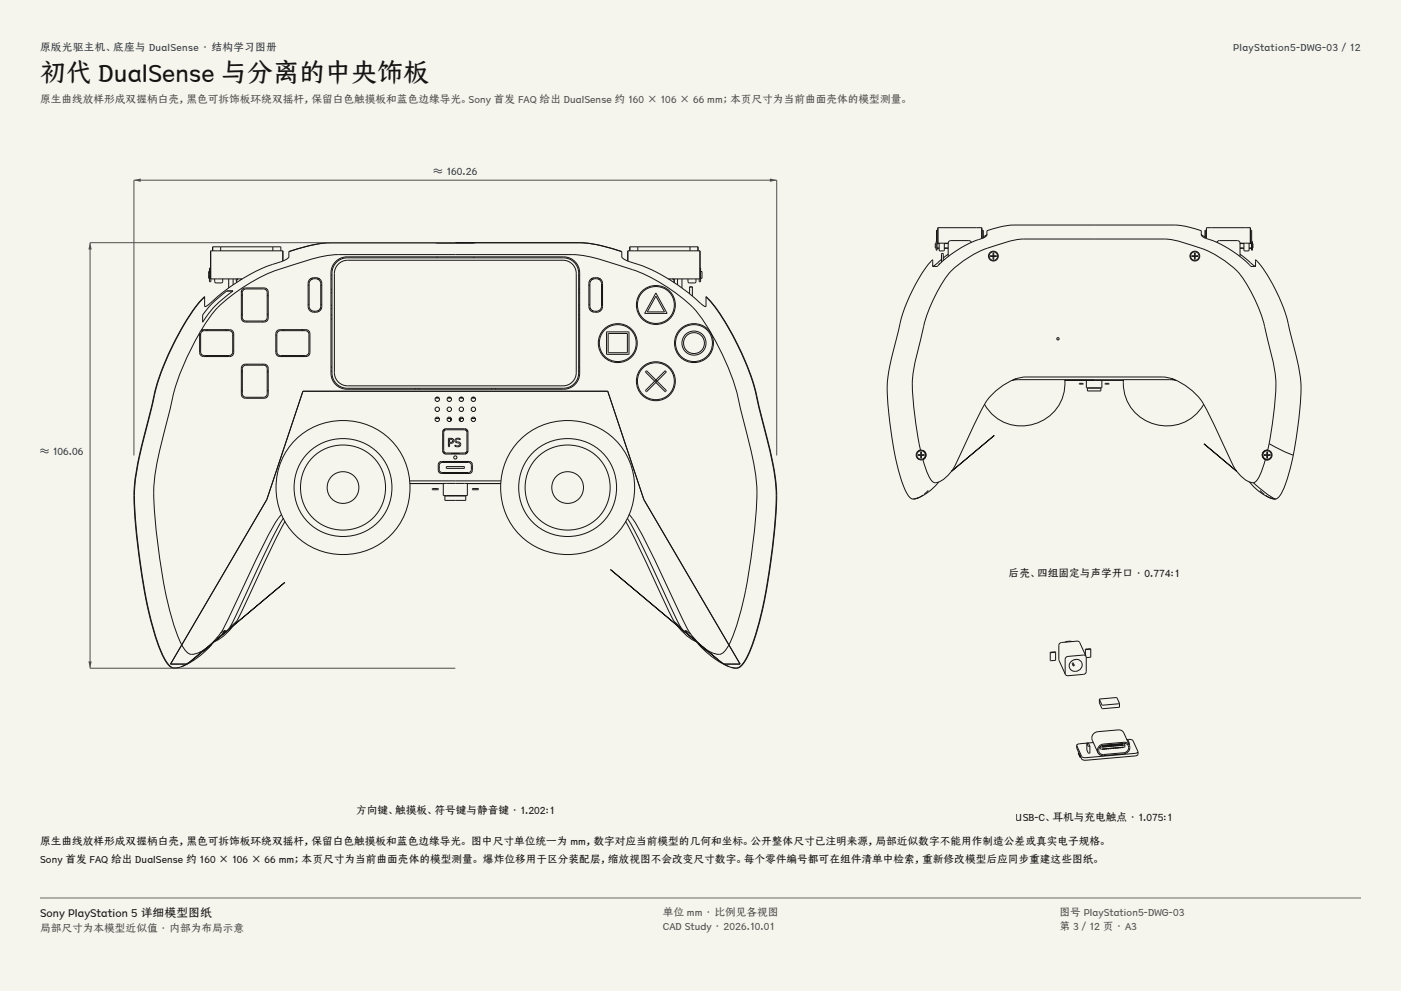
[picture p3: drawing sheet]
<svg xmlns="http://www.w3.org/2000/svg" width="420mm" height="297mm" viewBox="0 0 420 297" stroke-linecap="round" stroke-linejoin="round" font-family="sans-serif">
<g fill="#f5f4ed">
<path d="M0 0h420v297h-420z"/>
<path d="M12 12h396v275h-396z"/>
</g>
<g fill="none" stroke="#141413" stroke-width=".3">
<path d="M66.2 74h-2.4v1.2M66.2 74h15.6M66.2 74v1.2M81.8 74h2.4v1.2M81.8 74v1.2M84.8 78.2v-3h-21.6v8.4M86.6 75.4a43.9 43.9 0 0 1 12.6-2.7h66.8a61 61 0 0 1 12.1 .5l8.3 2.2M86.6 75.4h.1M86.6 75.4v.4a1.83 1.83 0 0 1-1.6 2.4l-.4 .1a56.8 56.8 0 0 0-22.6 13.4l-.5 .2-.2-.2v-2.7M100.6 78.9a4.6 4.6 0 0 1 3.5-1.6h64.8a4.6 4.6 0 0 1 4.6 4.5v30a4.6 4.6 0 0 1-4.6 4.6h-64.8a4.6 4.6 0 0 1-4.6-4.6v-30a4.6 4.6 0 0 1 1.1-2.9zM100.9 78.1a4.8 4.8 0 0 1 3.1-1.1h65a4.8 4.8 0 0 1 4.8 4.8v30a4.8 4.8 0 0 1-4.8 4.9h-65a4.8 4.8 0 0 1-4.8-4.9v-30a4.8 4.8 0 0 1 1.7-3.7zM101.4 79.2a4 4 0 0 1 2.8-1.2h64.6a4 4 0 0 1 4 4v29.7a4 4 0 0 1-4 3.9h-64.6a4 4 0 0 1-4-3.9v-29.7a4 4 0 0 1 1.2-2.8z"/>
<path d="M130.5 72.8h-25.8a42.8 42.8 0 0 0-18.1 2.6M130.5 72.8h12M130.5 72.8h.1M130.6 72.8h11.8M130.6 72.8h.1M131 72.8h2M131 72.8h.1M131 77v.3M140 72.8h2M142 72.8h.1M142 77v.3M142.4 72.8h.1"/>
<path d="M142.5 72.8h.1M142.5 72.8h12.9a265.8 265.8 0 0 1 21.9 .3l4.1 .8 5 1.5M186.4 75.4h.1M186.4 75.4v.4a1.83 1.83 0 0 0 1.6 2.4 57.9 57.9 0 0 1 23 13.5l.5 .2 .2-.2v-2.7M188.2 78.2v-3h21.6v8.4h-9.4M191.2 74h-2.4v1.2M191.2 74h15.6M191.2 74v1.2M206.8 74h2.4v1.2M206.8 74v1.2M59.9 99.7a72.9 72.9 0 0 0-9.2 24.3l-1.8 6.7a60.1 60.1 0 0 0-2.2 27.6 137 137 0 0 0 6.3 31.6l1.5 3.4M60.3 99.1l1.1-1.9a31.5 31.5 0 0 1 11.2-10.9 48.7 48.7 0 0 1 15.7-7.1 41.6 41.6 0 0 1 18.6-2.9h59.2a41.6 41.6 0 0 1 18.6 2.9 50.5 50.5 0 0 1 24.7 14.9 77.3 77.3 0 0 1 13.4 31.5l1.3 5.1a60.1 60.1 0 0 1 2.2 27.6 137 137 0 0 1-6.3 31.6l-1.5 3.4"/>
<path d="M60.3 99.1l-.4 .6M60.6 99.3l.6-.2h7.5l.6 .2 .5 .9v5.3l-.2 .6-.9 .5h-7.5l-.6-.3-.5-.8v-5.3zM60.9 98.8l-.3 .5M61 98.8l-.7 .3M61 98.8h7.9a1.2 1.2 0 0 1 1.2 1.2v5.7a1.2 1.2 0 0 1-1.2 1.2h-7.9a1.2 1.2 0 0 1-1.2-1.2l.1-6M61 98.8h-.3M61.3 89v-.1a62 62 0 0 0-11.5 18.8 68.5 68.5 0 0 0-4.8 16l-2 7.8a63.3 63.3 0 0 0-2.1 29l1.3 9.9 1.6 9.4M61.3 89a65 65 0 0 0-11.7 19.4 69.1 69.1 0 0 0-4.5 15.3l-2 7.8a63.3 63.3 0 0 0-2 29l1.2 9.8 1.6 9.5M62.3 98.8l-.4 .3M62.8 81.4h-.3v2h.3M63.2 80.3h-.4v4.1h.4v-.8M63.2 83.6h9.4"/>
<path d="M64.4 83.6v1l.4 .2 1.7-.1 .3-1.1M67.6 98.8l.4 .3M68 87.2l-3.5 2.9-2.7 2.8a3.7 3.7 0 0 0-1.1 3.7 29.6 29.6 0 0 1 9.2-9.4M68 87.2h1.9M68.6 83.6v2.7M69.9 83.6v1.8M70.8 83.6l.2 .7M71 84l-.1 .1M71.2 83.6v.1M71.3 83.6h.1M71.4 83.6h.1M71.4 83.6l-.4 .2v.8"/>
<path d="M72.2 83.6v.3M72.3 94l.4 .4M72.4 87.2l-.1 .3M72.7 88.4l-.4 .4M72.8 86.5l.8-.2h5.6a1.2 1.2 0 0 1 1.2 1.2v7.8a1.2 1.2 0 0 1-1.2 1.2h-5.6a1.2 1.2 0 0 1-1.3-1.2v-7.8zM73.1 86.8l.6-.2h5.3l.9 .4 .2 .7v7.4l-.4 .9-.7 .2h-5.3l-.8-.4-.2-.7v-7.4zM74 96.2v.3M78.8 96.2v.3M80.1 88.4l.3 .4M80.4 94l-.3 .4M83.2 99l.7-.2h7.8a1.2 1.2 0 0 1 1.2 1.2v5.7a1.2 1.2 0 0 1-1.2 1.2h-7.8a1.2 1.2 0 0 1-1.2-1.2v-5.7zM83.4 99.3l.7-.2h7.4l.7 .2 .4 .9v5.3l-.2 .6-.9 .5h-7.4l-.7-.3-.4-.8v-5.3z"/>
<path d="M85.2 98.8l-.4 .3M90.4 98.8l.4 .3M92.4 91.2l.3 .2M92.7 85.4l-.3 .2M92.9 83.7a2.12 2.12 0 0 1 2.1-.5 2.12 2.12 0 0 1 1.5 1.7v7a2.08 2.08 0 0 1-2.1 1.7 2.08 2.08 0 0 1-2-1.7v-7zM93 84.1a1.83 1.83 0 0 1 1.8-.5 1.83 1.83 0 0 1 1.4 1.4v6.8a1.76 1.76 0 0 1-1.8 1.5 1.76 1.76 0 0 1-1.7-1.5v-6.8zM93 83.6h.8M94.2 93.3l.1 .3M95.1 83.6h.7M95.3 93.1l.2 .3M95.7 83.5l-.2 .1M96 92.4l.2 .4"/>
<path d="M96.2 85.4l.3 .2M96.5 91.2l-.3 .2M99.2 83.6h.3M99.2 92.5h.3M99.2 91.5h.3M99.2 87.7h.3M99.2 86.7h.3M99.2 94.4h.3M99.2 95.6h.3M99.5 82.4l-.3 .1M173.5 82.4l.3 .1M173.5 83.6h.3"/>
<path d="M173.5 92.5h.3M173.5 91.5h.3M173.5 87.7h.3M173.5 86.7h.3M173.5 94.4h.3M173.5 95.6h.3M176.5 91.2l.3 .2M176.8 85.4l-.3 .2M177 92.4l-.2 .4M177 83.7a2.12 2.12 0 0 1 2.2-.5 2.12 2.12 0 0 1 1.4 1.7v7a2.08 2.08 0 0 1-2 1.7 2.08 2.08 0 0 1-2.1-1.7v-7zM177.1 84.1a1.83 1.83 0 0 1 1.9-.5 1.83 1.83 0 0 1 1.3 1.4v6.8a1.76 1.76 0 0 1-1.7 1.5 1.76 1.76 0 0 1-1.8-1.5v-6.8zM177.2 83.6h.7"/>
<path d="M177.3 83.5l.2 .1M177.7 93.1l-.2 .3M178.8 93.3l-.1 .3M179.2 83.6h.8M180.3 85.4l.3 .2M180.6 91.2l-.3 .2M181.9 99.5h6.6v6.7h-6.6zM182.3 100h5.8v5.7h-5.8zM182.4 99.9l-.1 .1M196.6 87.8l3.4 6.1h-6.7zM196.6 88.7l2.6 4.8h-5.2zM200.8 83.6v.3"/>
<path d="M201.6 83.6l.4 .2v.8M202.2 83.6v1.1M203.1 83.6v1.8M204.4 83.6v2.7M206.2 83.6l.1 1 .4 .2 1.7-.1 .2-1.1M206.7 88v-2h.9v2.7M209.8 80.3h.2v4.1h-.4v-.8M210 81.4h.5v2h-.5M211.7 89v-.1a61.7 61.7 0 0 1 11.3 18.3 67.6 67.6 0 0 1 5 16.3l2.3 9a61.8 61.8 0 0 1 1.8 27.6l-2 14.9-2.2 10.9a42.3 42.3 0 0 1-5.2 13.1 2.79 2.79 0 0 1-3.6 1M211.7 89a64.5 64.5 0 0 1 11.5 18.9 68.3 68.3 0 0 1 4.7 15.7l2.3 9a61.8 61.8 0 0 1 1.8 27.5l-2.1 14.9-2.2 10.8a42.3 42.3 0 0 1-5.1 13.2 2.8 2.8 0 0 1-3.9 .8l-1.7-.8M60.2 100l-.4 .6M61.9 106.6l.4 .3"/>
<path d="M68 106.6l-.4 .3M69.8 105.2h.3M69.8 100.4h.3M72.3 116.9l.4 .4M72.7 111.2l-.4 .4M72.8 109.4l.8-.3h5.6a1.2 1.2 0 0 1 1.2 1.2v7.9a1.2 1.2 0 0 1-1.2 1.2h-5.6a1.2 1.2 0 0 1-1.3-1.2v-7.9zM73.1 109.7l.6-.3h5.3l.9 .5 .2 .6v7.5l-.4 .9-.7 .2h-5.3l-.8-.5-.2-.6v-7.5zM74 109.1v.3M78.8 109.1v.3M80.1 111.2l.3 .4M80.4 116.9l-.3 .4M82.7 105.2h.3"/>
<path d="M82.7 100.4h.3M84.8 106.6l.4 .3M90.8 106.6l-.4 .3M99.2 111.2h.3M99.2 110h.3M124.5 116.4v.3M125.7 116.4v.3M130.5 119.3h1.1M130.7 119.1h.8M134.1 119.3h1.2M134.3 119.1h.8M137.7 119.3h1.2"/>
<path d="M137.9 119.1h.8M141.4 119.3h1.1M141.5 119.1h.8M147.3 116.4v.3M148.5 116.4v.3M173.5 111.2h.3M173.5 110h.3M193.8 111.1l5.9 5.9-.2 .4-6-5.9zM199.4 111.1l.3 .4-5.9 5.9-.3-.4zM130.5 125.4h1.2M131.7 138.6l.7-.3h8.2a.96 .96 0 0 1 1 1v1.6a.96 .96 0 0 1-1 1h-8.2a.96 .96 0 0 1-1-1v-1.6zM131.9 138.8l.6-.2h8a.84 .84 0 0 1 .8 .8v1.4a.84 .84 0 0 1-.8 .8h-8a.84 .84 0 0 1-.8-.8v-1.4z"/>
<path d="M132.7 135.3l.8 .8M132.9 138.3v.3M133 128.8l.7-.3h5.6a.96 .96 0 0 1 1 1v5.6a.96 .96 0 0 1-1 1h-5.6a.96 .96 0 0 1-1-1v-5.6zM133.3 129l.6-.2h5.2a.84 .84 0 0 1 .9 .8v5.3a.84 .84 0 0 1-.9 .9h-5.2a.84 .84 0 0 1-.9-.9v-5.3zM133.5 128.5l-.8 .8M133.8 139.9l5.3-.1 .1 .5-5.3 .1zM134.1 125.4h1.2M134.4 131.4h.8a.81 .81 0 0 1 .8 1 .81 .81 0 0 1-1.2 .5v1h-.4zM134.8 131.6h.4a.47 .47 0 0 1 .5 .5 .47 .47 0 0 1-.5 .5h-.4zM135.1 125.4v.8M135.3 136.1l.2-.2h2l.2 .2M135.4 125.7l-.3 .1 .1 .3"/>
<path d="M136.6 131.5l1-.1 .4 .1v.3l-.2-.1a.52 .52 0 0 0-.8-.1 .52 .52 0 0 0 0 .7 .83 .83 0 0 1 1 .4 .83 .83 0 0 1-.3 1.1h-1.1l-.2-.1v-.3a.7 .7 0 0 0 .8 .3 .7 .7 0 0 0 .5-.8l-.2-.1a.82 .82 0 0 1-.9-.3 .82 .82 0 0 1 0-1zM137.6 125.7l.3 .1-.1 .3M137.7 125.4h1.2M137.9 125.4v.8M139.5 128.5l.8 .8M140.1 138.3v.3M140.3 135.3l-.8 .8M141.3 125.4h1.2M84.4 154.1a27 27 0 0 0-4.3 7l-9.6 20.1a41.2 41.2 0 0 1-5.3 9.8l-2.8 2.8M85 155.3l-4.5 8.2-11.6 24.5M85.5 156.2l-3.5 6.6-11.1 23.5M122.8 144.2h27.4"/>
<path d="M122.8 144.4h.1M122.9 144.9h10h-.3M129.3 144.9h.1M129.3 144.9h.3M129.6 146.5l1.7-.1 .1 .3-1.7 .1zM131.7 144.9h-.4M131.7 144.9h.1M132.6 144.9h7.8M132.6 144.9h.1M132.9 144.9v3.6h7.2v-3.6M132.9 141.6v.3M133.4 148.6h6.2v1.4h-6.2z"/>
<path d="M140.1 141.6v.3M140.4 144.9h.1M141.3 144.9h.1M141.3 144.9h2.4M141.6 146.5l1.7-.1 .1 .3-1.7 .1zM143.7 144.9h.1M150.1 144.9h-10h.3M150.2 144.4h.1M187.5 156.2l3.5 6.6 11.1 23.5M188 155.3l4.5 8.2 11.6 24.5M188.6 154.1a27 27 0 0 1 4.3 7l9.6 20.1a41.2 41.2 0 0 0 5.3 9.8l2.8 2.8M43.8 179.8l.3 1.7a58.4 58.4 0 0 0 5.9 17.1l.2 .4a2.73 2.73 0 0 0 2 1.3"/>
<path d="M43.9 179.8h-.1M43.9 179.8l.2 1.1a62.9 62.9 0 0 0 5.8 17.5 3.5 3.5 0 0 0 2.4 1.8M182.9 170.6l32.4 27.2zM51.1 199h2.7M53.8 199h2.2M54.5 193.3l-3.4 5.7M54.5 193.3l.4 .7a3 3 0 0 0 4.4 1.7l3.1-1.9M54.5 193.3l25.5-43.6 10.8-32.4h91.4l10.8 32.4 25.5 43.6M56 199l-2.1 1-1.6 .2M57.7 197.8l27.6-23.2zM57.7 197.8l-1.7 1.2M57.7 197.8h.1"/>
<path d="M60.1 195.4l-.3 .4M62.4 193.8l-4.7 4M63.4 193.2a24 24 0 0 1-9.1 6.6M63.4 193.2l-1.4 1.4-1.4 .7M64.3 192l-.9 1.2M66.9 189.7l-.9 1-1 .5M67.4 188.9l-1.2 .8M67.4 188.9l-.5 .8M67.4 188.9l.2 .2M67.6 189.1l-.7 .6M68.9 188l-1.2 1.5-.1-.4M70.9 186.3a16.6 16.6 0 0 1-6.9 6.1"/>
<path d="M70.9 186.3l-2 1.7M202.1 186.3a16.8 16.8 0 0 0 6.8 6.1M202.1 186.3l2 1.7M204.1 188l1.2 1.5 .1-.4M205.4 189.1l.5 .4M205.5 188.9l.4 .6M205.5 188.9l1.3 1M205.5 188.9l-.1 .2M205.9 189.5l1.1 1.2 1 .5M206.8 189.9h.2zM208.4 191.6l.9 1.3M209.3 192.9a25.1 25.1 0 0 0 9.3 6.9"/>
<path d="M209.3 192.9l1.4 1.4 1.7 1M210.6 193.8l4.7 4M215.3 197.8h.1M215.3 197.8l1.7 1.2M215.7 198.1l.6 .4M217 199h2.2M218.5 193.3l3.4 5.7M218.5 193.3l-.4 .7a3 3 0 0 1-4.4 1.7l-3.1-1.9M219.2 199h2.7M52.2 200.3h.1M52.3 200.2l-.1 .1M53.8 200l-1.6 .3"/>
<path d="M219.8 200.2h.1"/>
<circle cx="196.6" cy="91.4" r="5.9"/>
<circle cx="196.6" cy="91.4" r="5.6"/>
<circle cx="131.1" cy="119.7" r=".66"/>
<circle cx="134.7" cy="119.7" r=".66"/>
<circle cx="138.3" cy="119.7" r=".66"/>
<circle cx="141.9" cy="119.7" r=".66"/>
<circle cx="185.2" cy="102.8" r="5.9"/>
<circle cx="185.2" cy="102.8" r="5.6"/>
<circle cx="196.6" cy="114.3" r="5.9"/>
<circle cx="196.6" cy="114.3" r="5.6"/>
<circle cx="208" cy="102.8" r="5.9"/>
<circle cx="208" cy="102.8" r="5.6"/>
<circle cx="208" cy="102.8" r="3.6"/>
<circle cx="208" cy="102.8" r="3.1"/>
<circle cx="131.1" cy="125.7" r=".66"/>
<circle cx="131.1" cy="122.7" r=".66"/>
<circle cx="134.7" cy="125.7" r=".66"/>
<circle cx="134.7" cy="122.7" r=".66"/>
<circle cx="136.5" cy="137.1" r=".48"/>
<circle cx="138.3" cy="122.7" r=".66"/>
<circle cx="138.3" cy="125.7" r=".66"/>
<circle cx="141.9" cy="122.7" r=".66"/>
<circle cx="141.9" cy="125.7" r=".66"/>
<circle cx="102.8" cy="146.1" r="20.1"/>
<circle cx="102.8" cy="146.1" r="14.7"/>
<circle cx="102.8" cy="146.1" r="12.8"/>
<circle cx="102.8" cy="146.1" r="4.8"/>
<circle cx="170.1" cy="146.1" r="20.1"/>
<circle cx="170.1" cy="146.1" r="14.7"/>
<circle cx="170.1" cy="146.1" r="12.8"/>
<circle cx="170.2" cy="146.1" r="4.8"/>
</g>
<path d="M40.2 136.5v-82.5h192.7v82.5" fill="none" stroke="#504e49" stroke-width=".3"/>
<g fill="#504e49">
<path d="M40.2 54l2-.5v1z"/>
<path d="M230.8 53.5l2.1 .5-2.1 .5z"/>
</g>
<path d="M136.5 72.7h-109.5v127.6h109.5" fill="none" stroke="#504e49" stroke-width=".3"/>
<g fill="#504e49">
<path d="M27 72.7l.5 2.1h-1z"/>
<path d="M26.5 198.2h1l-.5 2.1z"/>
</g>
<g fill="none" stroke="#141413" stroke-width=".3">
<path d="M280.7 73h-.3v1.3h.3M280.7 72.3h.2v2.7h-.2zM280.9 74.4h.6M280.9 73h.6M280.9 74.3h.6M281.2 72.8v.1M281.2 72.9h3.1M281.2 69h-.4v3.3M281.5 79.3l-.1 .1a1.52 1.52 0 0 1-1.8 .3v-1.9a47.5 47.5 0 0 0-10.2 20.9l-2 8a41.2 41.2 0 0 0-.8 18.4l1.1 7.8 1 5.5a27.7 27.7 0 0 0 4.1 10.7 3 3 0 0 0 3.5-.4 16.8 16.8 0 0 0 5.1-4.2M281.5 72.9v2l.3 .3 1.3-.1v-2.2M281.7 79.1h-.2v.2M282.2 77.7l-1.4 1.3a1.09 1.09 0 0 1-1.2 .6"/>
<path d="M282.8 78.1v-2.1h-.6v2.6M283.1 73h1.2M283.1 74.3h1.2M283.1 74.4h1.2M284.3 76.2l-1.5 1.1M284.3 72.9v4M291.2 72.6l-.8-.5h-5.4a.77 .77 0 0 0-.7 .8M294.3 71.5l.6-.2a1.5 1.5 0 0 0 1-2.1v-.1a29.8 29.8 0 0 1 12.9-1.7h38.4a28.1 28.1 0 0 1 12.9 1.8 1.67 1.67 0 0 0 1.6 2.3M294.3 71.5a33.3 33.3 0 0 0-12.8 7.8M294.3 71.5v-3.3h-13.1v4.7M294.3 69h.4v2.4M295.9 70.2l-1.2 .8"/>
<path d="M296.8 76.6h2v.3h-2zM297.7 75.8h.2v1.9h-.2zM357.2 76.6h2v.3h-2zM358.1 75.8h.2v1.9h-.2zM360.1 70.2l1.2 .8M361.7 71.5a35 35 0 0 1 13.5 8.4h1.2v-2.1a47.4 47.4 0 0 1 10.1 20.8l1.3 4.9a44.8 44.8 0 0 1 1.5 22.5l-1.6 10.4M361.7 71.5v-3.3h13.1v4.7M361.7 69h-.4v2.4M364.8 72.6l.8-.5h5.4a.77 .77 0 0 1 .7 .8M371.7 76.2l4 3.3 .5 .3 .2-.2M371.7 72.9h3.1M371.7 73h1.2"/>
<path d="M371.7 74.3h1.2M371.7 72.9v4M371.7 74.4h1.2M372.9 72.9v2l.3 .3 1.2-.1 .1-2.2M374.5 74.4h.7M374.5 73h.7M374.5 74.3h.7M374.8 72.8v.1M374.8 69h.4v3.3M375.2 72.3h.3v2.7h-.3zM375.5 73h.1v1.3h-.1M304 113.7l.7-.2-1 .4"/>
<path d="M319.2 113.8h-13.9l-1.9 .2M319.2 113.8a12.9 12.9 0 0 1-9.1 13.3 12.9 12.9 0 0 1-15-5.9M319.2 113.8h17.6M323.6 114.9l1.1 .1-1.1 .1zM325.7 113.9v2.3h4.6v-2.3M326 116.3h4v.9h-4zM328 113.9h.1M331.3 114.9l1.2 .1-1.1 .1zM336.8 113.8h13.9l1.9 .2M336.8 113.8a12.9 12.9 0 0 0 9.1 13.3 12.9 12.9 0 0 0 15-5.9M352 113.7l-.7-.2 1 .4M275.2 137.5h.1"/>
<path d="M275.2 136.3h1.9v.2h-1.9zM276 134.9a1.47 1.47 0 0 1 1.6 1.1 1.47 1.47 0 0 1-.9 1.7M276 134.9a1.47 1.47 0 0 0-1.3 1.8 1.47 1.47 0 0 0 2 1M276 134.9l-.7 .2M276 135.4h.2v1.9h-.2zM276.6 137.8h.1M276.7 137.7a13.9 13.9 0 0 0 3.2 6.9l.4 .1a8.2 8.2 0 0 0 5.8-4.7l4.7-10.1a58.6 58.6 0 0 1 5.8-10.8 15.6 15.6 0 0 1 13-6.1h34.1a22.1 22.1 0 0 1 7.5 .5 19.3 19.3 0 0 1 11.5 11.1l4.1 8.9a30.5 30.5 0 0 0 4.9 8.9l1.3 1.1a4.7 4.7 0 0 0 2.7 1.2M276.7 135a1.47 1.47 0 0 1 .9 1.4 1.47 1.47 0 0 1-.9 1.3M361 133l9.8 8.2zM378.4 136.4l.2 .6 .7 .7M378.4 136.4a1.47 1.47 0 0 0 2.2 1.3M378.9 136.3h1.9v.2h-1.9z"/>
<path d="M379.3 137.7a14.2 14.2 0 0 1-3.1 6.8l-.5 .2M379.8 135.4h.2v1.9h-.2zM380 134.9l-1.1 .4-.5 1.1M380 134.9a1.47 1.47 0 0 1 1.3 1.8 1.47 1.47 0 0 1-2 1M380 134.9a1.47 1.47 0 0 0-1.6 1.4M380.1 134.9h.1M380.5 133l1.2-7.6a43.3 43.3 0 0 0-.3-18.3l-1.4-5.5a45.5 45.5 0 0 0-9.1-20.3 32.3 32.3 0 0 0-14.7-8.2 25.7 25.7 0 0 0-11.6-1.5h-33.2a30.3 30.3 0 0 0-14.5 2.5 26.5 26.5 0 0 0-17.2 15.9 78.7 78.7 0 0 0-4.7 15.7 38.5 38.5 0 0 0-.9 18.1l1.9 11.1M380.5 133l-.5 1.9M380.5 133a32 32 0 0 0 7.2 3.4M380.5 135.1h.1M380.8 135.2h.1M380.9 137.5h.1"/>
<path d="M380.9 137.4h.1M381.2 137.1h-.1M381.2 137h.1M381.2 135.8h.1M381.3 136.9h.1M381.3 136.8h.1M381.3 136.7h.1M381.3 136.6h.1M381.3 136.4h.1M387.7 136.4l-.1 .5a31.9 31.9 0 0 1-4.2 12l-1.1 .7M275.1 149.3l-.3 .1M276.7 148.4a5.4 5.4 0 0 1-2.9 1.1"/>
<path d="M278.3 147l-1.2 1.1M285.2 141.2l12.9-10.7zM374.6 144.5l.1 .1M374.7 144.5a12.7 12.7 0 0 0 7.6 5.1M375.7 144.7h.1M375.7 144.7a25.4 25.4 0 0 0 6.6 4.9M377.7 147l1.3 1.2M379.4 148.4l1.4 .8 1.4 .3M380.9 149.3l.3 .1M381 149.3h.1M381.6 149.5h.1M382.3 149.6h.1"/>
<path d="M314.8 195.5h.1M314.8 197.9h.1M314.8 195.5v2.4M316.5 195.4l-1.7 .1M316.5 195.4h.1M316.5 197.8v.1M316.5 195.4l-1.6 .1M316.5 197.9h-1.6M316.5 195.4v2.5M321 198.4a1.84 1.84 0 0 1 2.4-.7 1.84 1.84 0 0 1 .8 2.4 1.85 1.85 0 0 1-2.6 1 1.85 1.85 0 0 1-.6-2.7zM321.4 192.3l-1.1-.1-1 .3M322 199.4l-.3 .1"/>
<path d="M322 199.4l-.4-.7-.2 .2 .3 .6M322.4 197.6l-.2 .1M325.4 194.6h.1M325.4 194.6v1.7M325.6 196.7l-2.2-4.5-5.1 .4a.9 .9 0 0 0-.9 .8v4.4l2 4.3M325.6 196.7v4.6a.9 .9 0 0 1-.8 .8l-4.6 .4-.8-.4M325.6 196.7l-.8-.4-4.6 .4a.9 .9 0 0 0-.9 .9l.1 4.5M327 194.5l-1.6 .1M327 194.5h.1M327 196.9h.1M327 196.9l-1.4 .2M327 194.5v2.4"/>
<path d="M329.6 209.6l5.2-.5 .8 1.7M329.6 209.6l.8 1.7 5.2-.5M329.6 210.6v.1M329.6 209.6v1M329.6 210.7l.8 1.7 5.2-.5M329.6 210.6h.1M335.6 210.8h.1M335.6 211.9h.1M335.6 210.8v1.1M322.8 223.4v.8l1.5 3.3 .8 .4 15.2-1.3 .8-.4 .1-.9M322.8 223.4l1.5 3.3 .8 .4 15.2-1.3 .9-.5M323.3 225.7l.5 1.1v-.4"/>
<path d="M323.3 225.7l.5 1.3M323.4 225.7h-.1M323.8 226.9v.1M323.8 226.5v.4M323.8 226.9h.2l-.2 .1M325.8 222.7v.1M325.8 224.8h.1M325.8 222.7v2.1M325.8 222.8l.5 .9h.4M325.8 224.8l.5 .9h.4M325.9 222.7h-.1M326.2 222.7l.5 1"/>
<path d="M326.7 223.7h.1M326.7 225.7h.1M326.7 223.7v2M327.8 222.5l-4.2 .4-.8 .5M330 223.7l.8-.4 6.1-.5a1.4 1.4 0 0 1 1.5 1.4 1.4 1.4 0 0 1-1.5 1.4l-6.1 .5a1.34 1.34 0 0 1-1.4-.9 1.34 1.34 0 0 1 .6-1.5zM330.4 223.4l.2 .4h.2M330.5 224.5l.3 .1M330.6 224.5h.1M330.6 224.6h.1M330.6 223.7h.1M330.6 223.8h.1M330.6 224.5h.2"/>
<path d="M330.7 223.4l.1 .3M330.8 224.5h.1M330.8 223.7h.1M330.8 223.8h.1M330.8 223.7h-.2M330.8 223.7v.1M330.9 223.3l.2 .5 .2-.1M331.1 224.4l.2 .1M331.1 224.4h.1M331.1 224.5h.1M331.1 223.7h.1M331.2 223.3l.1 .3"/>
<path d="M331.3 224.4h.1M331.3 224.5h.1M331.3 223.6h.1M331.3 223.7h.1M331.3 223.7h-.2M331.3 223.6v.1M331.3 224.4v.1M331.4 223.3l.2 .4h.2M331.5 223.3l.1 .3h.2M331.6 224.4l.2 .1M331.7 224.4h.1M331.7 224.5h.1"/>
<path d="M331.7 223.6h.1M331.7 223.7h.1M331.7 223.3l.2 .3M331.8 224.4h.1M331.8 223.6h.1M331.8 223.7h.1M331.9 224.4h.1M331.9 223.6h.1M331.9 223.7h.1M331.9 223.6v.1M331.9 223.2l.3 .5 .2-.1M332.1 224.4h.3"/>
<path d="M332.2 224.3h.1M332.2 224.4h.1M332.2 223.6h.1M332.2 223.2l.2 .4M332.3 224.3h.1M332.3 224.4h.1M332.3 223.6h.1M332.4 224.4h-.2M332.4 223.6h-.2M332.4 224.4h.1M332.4 223.6h.1M332.5 223.2l.2 .4h.2"/>
<path d="M332.5 223.2l.2 .3h.2M332.6 224.3l.3 .1M332.7 224.3h.1M332.7 224.4h.1M332.7 223.5h.1M332.7 223.6h.1M332.8 223.2l.1 .3M332.9 224.3h.1M332.9 224.4h.1M332.9 223.5h.1M332.9 223.6h.1M332.9 223.5v.1"/>
<path d="M332.9 224.3v.1M333 223.1l.2 .5 .2-.1M333 223.1l.2 .4h.2M333.2 224.3h.2M333.2 224.3h.1M333.2 223.5h.1M333.2 223.6h.1M333.3 223.1l.1 .4M333.4 224.2h.1M333.4 224.3h.1M333.4 223.5h.1M333.4 224.2v.1"/>
<path d="M333.5 223.1l.2 .4h.3M333.7 224.2l.3 .1M333.8 224.2h.1M333.8 224.3h.1M333.8 223.4h.1M333.8 223.5h.1M333.8 223.1l.2 .3M333.9 224.2h.1M333.9 224.3h.1M333.9 223.4h.1M333.9 223.5h.1M334 223.4h-.3"/>
<path d="M334 224.3h.1M334 223.4h.1M334 223.5h.1M334 223.4v.1M334.1 223l.2 .5h.2M334.1 223l.2 .4h.2M334.2 224.2h.3M334.3 224.2h.1M334.3 223.4h.1M334.3 223.5h.1M334.3 223l.2 .4M334.5 224.1h.1"/>
<path d="M334.5 224.2h.1M334.5 223.4h.1M334.5 224.1v.1M334.6 223l.2 .4h.2M334.6 223l.2 .3h.2M334.7 224.1l.3 .1M334.8 224.1h.1M334.8 224.2h.1M334.8 223.3h.1M334.8 223.4h.1M334.9 223l.1 .3M335 224.1h.1"/>
<path d="M335 224.2h.1M335 223.3h.1M335 223.4h.1M335 223.3v.1M335 224.1v.1M335.1 223l.4 .3M335.3 224.1h.2M335.3 224.1h.1M335.3 223.3h.1M335.3 223.4h.1M335.4 222.9l.2 .4M335.5 224h.1"/>
<path d="M335.5 224.1h.1M335.5 223.3h.1M335.5 223.4h.1M335.5 224.1h-.2M335.5 223.4h-.2M335.6 224.1h.1M335.6 223.3h.1M335.6 223.4h.1M335.6 223.3v.1M335.6 222.9l.2 .4h.3M335.7 222.9l.2 .4 .2-.1M335.8 224l.3 .1"/>
<path d="M335.9 224h.1M335.9 224.1h.1M335.9 223.2h.1M335.9 223.3h.1M335.9 222.9l.2 .3M336 224h.1M336 224.1h.1M336 223.2h.1M336 223.3h.1M336.1 224.1h.1M336.1 223.3h.1M336.1 223.2v.1"/>
<path d="M336.1 224v.1M336.2 222.9l.2 .4h.2M336.3 224l.1 .1M336.4 224h.1M336.4 224.1h.1M336.4 223.2h.1M336.4 223.3h.1M336.4 222.8l.2 .4M336.6 224h.1M336.6 223.2h.1M336.6 223.3h.1M336.6 224l-.2 .1"/>
<path d="M336.6 223.2h-.2M336.6 223.2v.1M337 222.8l.2 .4M337.2 223.2h.1M337.2 223.8h.1M337.2 223.2l-7 .7-.3-.2M337.2 223.8l-7 .7-.5-.6M337.2 223.2v.6M337.8 221.7l1-.1 .9 .4 1.5 3.3M338 221.6l.5 1M338.5 222.6h.1M338.5 222.6l-.2 .1"/>
<path d="M338.5 222.6v.6M338.6 223.3l-.5-.5-.8-.3-6.5 .5a1.88 1.88 0 0 0-1.7 2.6M338.6 223.3a1.88 1.88 0 0 1-1.7 2.6l-6.5 .6-.8-.3-.5-.6M338.6 223.3l-1.7-3.7-.8-.7-.9-.2-6.1 .6a1.88 1.88 0 0 0-1.6 2.6l1.6 3.7"/>
<circle cx="297.8" cy="76.8" r="1.48"/>
<circle cx="297.8" cy="76.8" r="1.28"/>
<circle cx="358.2" cy="76.8" r="1.48"/>
<circle cx="358.2" cy="76.8" r="1.28"/>
<circle cx="317.2" cy="101.5" r=".35"/>
<circle cx="276.1" cy="136.4" r="1.28"/>
<circle cx="379.9" cy="136.4" r="1.28"/>
</g>
<path d="M12 269.3h396zM12 269h396v.3h-396z" fill-rule="evenodd" fill="#504e49"/>
<text font-size="7.8" fill="#141413" x="12" y="24.7">初代 DualSense 与分离的中央饰板</text>
<text font-size="3.5" fill="#141413" x="12" y="274.9">Sony PlayStation 5 详细模型图纸</text>
<g font-size="3.2" fill="#1b365d">
<text x="12" y="15.3">原版光驱主机、底座与 DualSense · 结构学习图册</text>
<text x="369.7" y="15.3">PlayStation5-DWG-03 / 12</text>
<text x="129.9" y="52.4">≈ 160.26</text>
<text x="11.8" y="136.5">≈ 106.06</text>
</g>
<g font-size="3.2" fill="#504e49">
<text x="12" y="30.9">原生曲线放样形成双握柄白壳，黑色可拆饰板环绕双摇杆，保留白色触摸板和蓝色边缘导光。Sony 首发 FAQ 给出 DualSense 约 160 × 106 × 66 mm；本页尺寸为当前曲面壳体的模型测量。</text>
<text x="198.7" y="274.5">单位 mm · 比例见各视图</text>
<text x="317.6" y="274.5">图号 PlayStation5-DWG-03</text>
<text x="12" y="279.3">局部尺寸为本模型近似值 · 内部为布局示意</text>
<text x="198.7" y="278.8">CAD Study · 2026.10.01</text>
<text x="317.6" y="278.8">第 3 / 12 页 · A3</text>
</g>
<g font-size="3.2" fill="#141413">
<text x="302.4" y="173">后壳、四组固定与声学开口 · 0.774:1</text>
<text x="106.7" y="244">方向键、触摸板、符号键与静音键 · 1.202:1</text>
<text x="304.6" y="246">USB-C、耳机与充电触点 · 1.075:1</text>
<text x="12" y="253.3">原生曲线放样形成双握柄白壳，黑色可拆饰板环绕双摇杆，保留白色触摸板和蓝色边缘导光。 图中尺寸单位统一为 mm，数字对应当前模型的几何和坐标。公开整体尺寸已注明来源，局部近似数字不能用作制造公差或真实电子规格。</text>
<text x="12" y="258.6">Sony 首发 FAQ 给出 DualSense 约 160 × 106 × 66 mm；本页尺寸为当前曲面壳体的模型测量。 爆炸位移用于区分装配层，缩放视图不会改变尺寸数字。每个零件编号都可在组件清单中检索，重新修改模型后应同步重建这些图纸。</text>
</g>
</svg>
